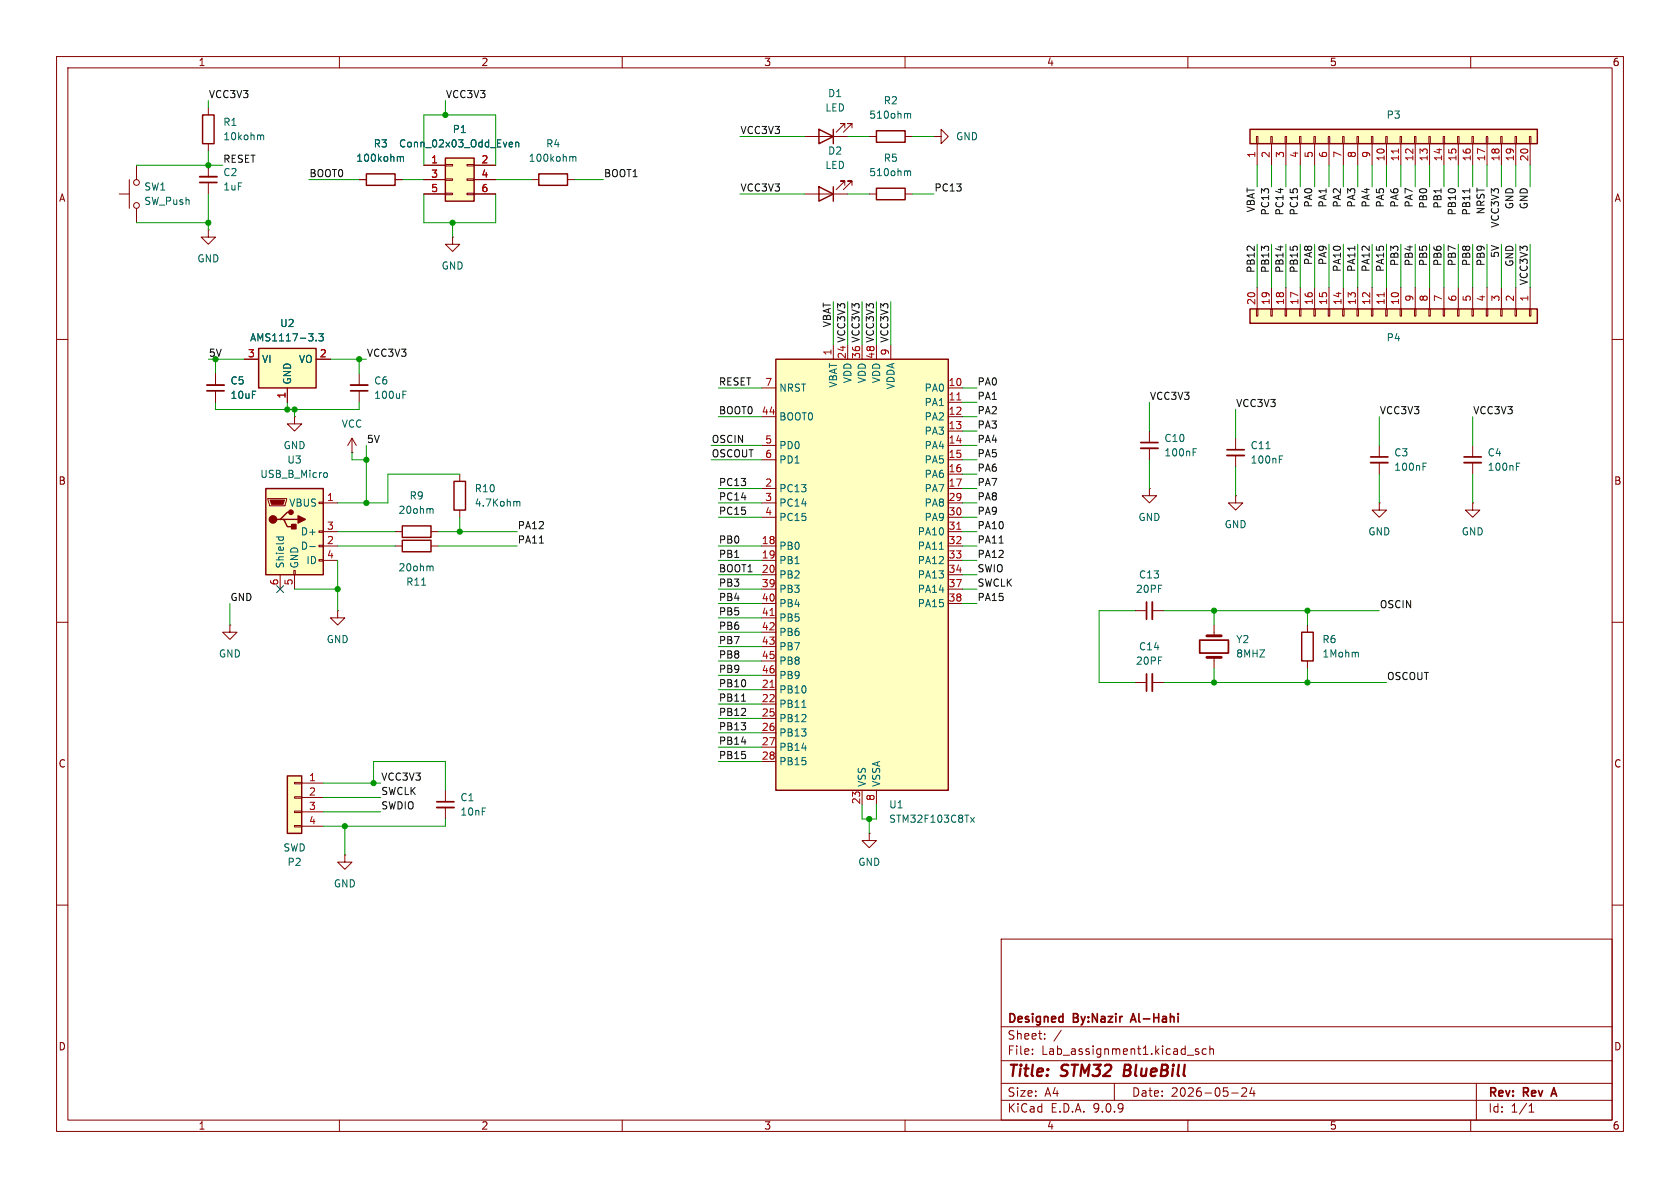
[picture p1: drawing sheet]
<svg xmlns="http://www.w3.org/2000/svg" width="297mm" height="210mm" viewBox="0 0 297 210" stroke-linecap="round" stroke-linejoin="round" font-family="sans-serif">
<g fill="none" stroke="#840000" stroke-width=".18">
<path d="M10 10h277v190h-277zM12 12h273v186h-273zM60 10v2M110 10v2M160 10v2M210 10v2M260 10v2M63.5 31.8h1.3M69.8 31.8h1.3M94 31.8h1.2M100.3 31.8h1.3M142.2 24.1h7.7"/>
<path d="M142.2 34.3h7.7M149.4 22.6v-.8h-.8h.8l-1.6 1.6M149.4 32.8v-.8h-.8h.8l-1.6 1.5M150.6 22.6v-.8h-.7h.7l-1.5 1.6M150.6 32.8v-.8h-.7h.7l-1.5 1.5M153.7 24.1h1.2M160 24.1h1.3M36.8 40.6v1.3h1.3l-1.3 1.3-1.2-1.3h1.2M36.8 40.6h.1M10 60h2M38.1 66v2.1M38.1 69.1v2"/>
<path d="M52.1 73.7v1.2h1.2l-1.2 1.3-1.3-1.3h1.3M52.1 73.7h.1M62.2 77.5l-.7 1.2M62.2 77.5l.8 1.2M62.2 77.5v2.5M285 60h2M62.2 80h.1M69.8 96.5h1.3M69.8 94h1.3M76.2 96.5h1.3M76.2 94h1.3M81.3 83.8v1.3"/>
<path d="M81.3 90.2v1.2M10 110h2M40.6 110.5v1.3h1.3l-1.3 1.2-1.2-1.2h1.2M40.6 110.5h.1M285 110h2M61 151.1v1.3h1.2l-1.2 1.3-1.3-1.3h1.3M61 151.1h.1M153.7 147.3v1.3h1.2l-1.2 1.3-1.3-1.3h1.3M153.7 147.3h.1M10 160h2M177 166h108v32h-108zM285 160h2"/>
<path d="M60 198v2M110 198v2M160 198v2M177 194.5h108M177 191.5h108M177 187.5h108M177 181.5h108M182.5 186.3v.1M182.5 185.5v.1M184.7 183.6v.1M184.7 182.8v.1M187.6 182.1l-1.3 2"/>
<path d="M197 191.5v3M210 198v2M211.9 185.5l-.4-.1-.2 .2 .1 .2 .5 .2v.3h-.6M213.2 185.5l-.4-.1-.3 .3v.4l.2 .2h.5M213.9 185.5l.2-.1 .4 .1v.9M213.9 184.9v1.5M217.7 193.2h1.2M219.5 192.4l.6-.1 .2 .1 .1 .3-.9 1.1h.9M221.3 192.2l-.3 1.1h.9M221.7 192.8v1M260 198v2M261 191.5v6.5"/>
<path d="M270.3 196.6h.9M270.3 195.5l.4-.4v1.5"/>
</g>
<path d="M36.6 69.1h3M200.3 179.2l-.5 1.5M200 180.3h.7M274.3 193.4h.8M274.7 192.3l-.5 1.5" fill="none" stroke="#840000" stroke-width=".3"/>
<path d="M198.9 188.2l-.3 2h.8" fill="none" stroke="#840000" stroke-width=".4"/>
<path d="M64.8 30.7h5v2.1h-5zM95.2 30.7h5.1v2.1h-5.1zM144.8 22.9l2.5 1.2-2.5 1.3zM144.8 33l2.5 1.3-2.5 1.3zM147.3 22.9v2.5M147.3 33v2.6M154.9 23.1h5.1v2h-5.1zM71.1 95.5h5.1v2h-5.1zM71.1 93h5.1v2h-5.1zM80.3 85.1h2v5.1h-2z" fill="none" stroke="#840000" stroke-width=".25"/>
<path d="M70.6 27.7l.2 .2M70.8 27.9v.6M70.8 27.9l.2-.2h.3v.8M101.1 27.7l.2 .2M101.3 27.9l.1-.2h.4v.8M101.3 27.9v.6M160.4 20.2l.2-.1h.3l.1 .8M76.2 89.9l.4 .2v.6M91.4 88.8l.2-.2 .3 .1v.8M74.5 103.4h.8M76.2 100.1l.4 .1v.7" fill="none" stroke="#006464" stroke-width=".18"/>
<path d="M36.6 68.1h3" fill="none" stroke="#840000" stroke-width=".33"/>
<path d="M137.2 63.5h30.4v76.2h-30.4z" fill="#ffffc2"/>
<path d="M137.2 63.5h30.4v76.2h-30.4z" fill="none" stroke="#840000" stroke-width=".25"/>
<g fill="none" stroke="#840000" stroke-width=".18">
<path d="M63.5 66v2.1M63.5 69.1v2M134.6 68.6h2.6M134.6 73.7h2.6M134.6 78.7h2.6M147.3 61v2.5M157.5 61v2.5M167.6 68.6h2.6M167.6 73.7h2.6M167.6 78.7h2.6M167.6 71.1h2.6M167.6 76.2h2.6"/>
<path d="M134.6 81.3h2.6M134.6 86.4h2.6M134.6 88.9h2.6M134.6 91.4h2.6M134.6 96.5h2.6M134.6 99.1h2.6M167.6 81.3h2.6M167.6 86.4h2.6M167.6 88.9h2.6M167.6 91.4h2.6M167.6 96.5h2.6M167.6 99.1h2.6"/>
<path d="M167.6 83.8h2.6M167.6 94h2.6M134.6 101.6h2.6M134.6 104.1h2.6M134.6 106.7h2.6M134.6 109.2h2.6M134.6 111.8h2.6M134.6 114.3h2.6M134.6 116.8h2.6M134.6 119.4h2.6M167.6 101.6h2.6M167.6 104.1h2.6"/>
<path d="M167.6 106.7h2.6M134.6 121.9h2.6M134.6 124.5h2.6M134.6 127h2.6M134.6 129.5h2.6M134.6 132.1h2.6M134.6 134.6h2.6M152.4 139.7v2.5M154.9 139.7v2.5"/>
</g>
<path d="M169.2 70.7h.7M169.2 93.6h.7M136.1 108.8h.8M136.1 121.5h.8" fill="none" stroke="#a90000" stroke-width=".18"/>
<path d="M71.2 69.8h.5M71.2 69.2h.6M166.1 97.1h.7M141.8 125h.7M171.6 144.5l.7 .9M172.3 144.5l-.7 .9" fill="none" stroke="#006464" stroke-width=".18"/>
<path d="M62 69.1h3" fill="none" stroke="#840000" stroke-width=".3"/>
<path d="M62 68.1h3" fill="none" stroke="#840000" stroke-width=".33"/>
<path d="M47 86.4h10.1v15.2h-10.1z" fill="#ffffc2"/>
<path d="M47 86.4h10.1v15.2h-10.1zM49.5 91.8h.7l.6 1.3h1.3M50.2 91.8h2.5M51.4 90.6h-.6l-1.3 1.2h-.6" fill="none" stroke="#840000" stroke-width=".25"/>
<path d="M47.4 88.1h3.3v.3l-.3 1h-2.8zM56.4 88.8h.7v.2h-.7zM56.4 93.9h.7v.2h-.7zM56.4 96.4h.7v.2h-.7zM56.4 98.9h.7v.3h-.7zM57.1 88.9h2.6M57.1 94h2.6M57.1 96.5h2.6M57.1 99.1h2.6M49.5 101.6v2.5M51.9 100.8h.3v.8h-.3zM52.1 101.6v2.5" fill="none" stroke="#840000" stroke-width=".18"/>
<path d="M47.8 88.4h2.5l-.3 .8h-2z" fill="#840000" stroke="#840000" stroke-width=".18"/>
<g fill="#840000" stroke="#840000" stroke-width=".25">
<path d="M51.6 92.7h.7v.8h-.7z"/>
<path d="M52.7 91.2l1.3 .6-1.3 .7z"/>
<circle cx="48.3" cy="91.8" r=".63"/>
<circle cx="51.4" cy="90.6" r=".38"/>
</g>
<path d="M48.8 94.9h1.3M49.3 94.9v.4M50 94.9l.1 .4M54.8 96.6h.9M57.5 83.6h.3l.1 .2-.1 .5-.3 .1" fill="none" stroke="#006464" stroke-width=".18"/>
<path d="M78.7 27.9h5.1v7.7h-5.1z" fill="#ffffc2"/>
<path d="M78.7 27.9h5.1v7.7h-5.1z" fill="none" stroke="#840000" stroke-width=".25"/>
<g fill="none" stroke="#840000" stroke-width=".18">
<path d="M74.9 29.2h3.8M74.9 31.8h3.8M74.9 34.3h3.8M78.7 29.1h1.3v.2h-1.3zM78.7 31.6h1.3v.3h-1.3zM78.7 34.2h1.3v.2h-1.3zM82.5 29.1h1.3v.2h-1.3zM82.5 31.6h1.3v.3h-1.3zM82.5 34.2h1.3v.2h-1.3zM83.8 29.2h3.8M83.8 31.8h3.8M83.8 34.3h3.8"/>
<path d="M165.1 24.1h1.3v-1.2l1.2 1.2-1.2 1.3v-1.3M165.1 24.1h.1M80 41.9v1.3h1.3l-1.3 1.3-1.3-1.3h1.3M80 41.9h.1"/>
</g>
<path d="M90.2 25.1l.4 .1v.2l-.6 .2M90.6 25.9l-.4 .1M91.2 25.3l.1-.2 .4 .1v.8M91.2 25.1v.9" fill="none" stroke="#006464" stroke-width=".18"/>
<path d="M50.8 137.2h2.5v10.1h-2.5z" fill="#ffffc2"/>
<path d="M35.8 20.3h2v5.1h-2zM50.8 137.2h2.5v10.1h-2.5z" fill="none" stroke="#840000" stroke-width=".25"/>
<path d="M36.8 19.1v1.2M36.8 25.4v1.3M36.8 29.2v2M36.8 32.3v2M52.1 138.3h1.2v.3h-1.2zM53.3 138.4h3.8M52.1 140.8h1.2v.3h-1.2zM52.1 143.4h1.2v.2h-1.2zM52.1 145.9h1.2v.3h-1.2zM53.3 141h3.8M53.3 143.5h3.8M53.3 146.1h3.8" fill="none" stroke="#840000" stroke-width=".18"/>
<path d="M35.3 32.3h3.1" fill="none" stroke="#840000" stroke-width=".3"/>
<path d="M35.3 31.2h3.1" fill="none" stroke="#840000" stroke-width=".33"/>
<path d="M46.1 23.9h.5v.8" fill="none" stroke="#006464" stroke-width=".18"/>
<path d="M45.7 61.6h10.2v7h-10.2z" fill="#ffffc2"/>
<path d="M45.7 61.6h10.2v7h-10.2z" fill="none" stroke="#840000" stroke-width=".25"/>
<g fill="none" stroke="#840000" stroke-width=".18">
<path d="M21.1 34.3h1.8M22.9 31.8v5M24.1 29.2v2.6M24.1 36.8v2.6M43.2 63.5h2.5M50.8 68.6v2.5M55.9 63.5h2.5M260.3 78.7v2.1M203.2 86.4v1.2h1.3l-1.3 1.3-1.3-1.3h1.3M203.2 86.4h.1M260.3 88.9v1.3h1.3l-1.3 1.2-1.2-1.2h1.2M260.3 88.9h.1"/>
<path d="M260.3 81.8v2M59.7 108v1.2h1.3l-1.3 1.3-1.3-1.3h1.3M59.7 108h.1M200.7 108h2M203.7 108h2M78.7 139.7v2M200.7 120.7h2M203.7 120.7h2M78.7 142.7v2.1"/>
<circle cx="24.1" cy="36.3" r=".51"/>
<circle cx="24.1" cy="32.3" r=".51"/>
</g>
<path d="M56.4 59h.7l-.4 .5 .4 .1v.5l-.2 .2-.5-.2M55.9 60.1v.2M268.1 82.5h.4M268.1 81.9h.6" fill="none" stroke="#006464" stroke-width=".18"/>
<path d="M258.8 80.8h3.1M202.7 106.4v3.1M202.7 119.1v3.1M77.2 141.7h3.1" fill="none" stroke="#840000" stroke-width=".3"/>
<path d="M258.8 81.8h3.1M203.7 106.4v3.1M203.7 119.1v3.1M77.2 142.7h3.1" fill="none" stroke="#840000" stroke-width=".33"/>
<path d="M221 54.6h50.8v2.6h-50.8z" fill="#ffffc2"/>
<path d="M221 54.6h50.8v2.6h-50.8zM230.1 111.8h2.1v5h-2.1z" fill="none" stroke="#840000" stroke-width=".25"/>
<g fill="none" stroke="#840000" stroke-width=".18">
<path d="M222.1 54.6h.3v1.3h-.3zM222.2 50.8v3.8M224.7 54.6h.2v1.3h-.2zM224.8 50.8v3.8M227.2 54.6h.3v1.3h-.3zM227.3 50.8v3.8M229.7 54.6h.3v1.3h-.3zM229.9 50.8v3.8M232.3 54.6h.2v1.3h-.2zM232.4 50.8v3.8M234.8 54.6h.3v1.3h-.3zM234.9 50.8v3.8"/>
<path d="M237.4 54.6h.2v1.3h-.2zM237.5 50.8v3.8M239.9 54.6h.3v1.3h-.3zM240 50.8v3.8M242.4 54.6h.3v1.3h-.3zM242.6 50.8v3.8M245 54.6h.2v1.3h-.2zM245.1 50.8v3.8M247.5 54.6h.3v1.3h-.3zM247.6 50.8v3.8M250.1 54.6h.2v1.3h-.2zM250.2 50.8v3.8"/>
<path d="M252.6 54.6h.3v1.3h-.3zM252.7 50.8v3.8M255.1 54.6h.3v1.3h-.3zM255.3 50.8v3.8M257.7 54.6h.2v1.3h-.2zM257.8 50.8v3.8M260.2 54.6h.3v1.3h-.3zM260.3 50.8v3.8M262.8 54.6h.2v1.3h-.2zM262.9 50.8v3.8M265.3 54.6h.3v1.3h-.3zM265.4 50.8v3.8"/>
<path d="M267.8 54.6h.3v1.3h-.3zM268 50.8v3.8M270.4 54.6h.2v1.3h-.2zM270.5 50.8v3.8M218.4 77.5v2M243.8 78.7v2.1M218.4 87.6v1.3h1.3l-1.3 1.3-1.2-1.3h1.2M218.4 87.6h.1M218.4 80.5v2.1M243.8 88.9v1.3h1.3l-1.3 1.2-1.2-1.2h1.2M243.8 88.9h.1M243.8 81.8v2"/>
<path d="M214.6 110.5v1.9M214.6 116.2v1.9M231.1 110.5v1.3M231.1 116.8v1.3"/>
</g>
<path d="M244.7 51.7v.8" fill="none" stroke="#a90000" stroke-width=".18"/>
<path d="M213.4 116.2h2.5M213.4 112.4h2.5" fill="none" stroke="#840000" stroke-width=".51"/>
<path d="M216.9 79.5h3.1M242.3 80.8h3.1M212.1 113.2h5.1v2.2h-5.1z" fill="none" stroke="#840000" stroke-width=".3"/>
<path d="M223.8 79.3h.7M226.2 81.2h.4M226.2 80.6h.6M251.6 82.5h.4M251.6 81.9h.6M240.1 115.4v.7" fill="none" stroke="#006464" stroke-width=".18"/>
<path d="M216.9 80.5h3.1M242.3 81.8h3.1" fill="none" stroke="#840000" stroke-width=".33"/>
<path d="M221 22.9h50.8v2.5h-50.8z" fill="#ffffc2"/>
<path d="M154.9 33.3h5.1v2h-5.1zM221 22.9h50.8v2.5h-50.8z" fill="none" stroke="#840000" stroke-width=".25"/>
<g fill="none" stroke="#840000" stroke-width=".18">
<path d="M63.5 31.8h1.3M69.8 31.8h1.3M74.9 34.3h3.8M74.9 29.2h3.8M74.9 31.8h3.8M83.8 34.3h3.8M83.8 29.2h3.8M83.8 31.8h3.8M153.7 34.3h1.2M160 34.3h1.3M222.1 24.1h.3v1.3h-.3zM222.2 25.4v3.8"/>
<path d="M224.7 24.1h.2v1.3h-.2zM224.8 25.4v3.8M227.2 24.1h.3v1.3h-.3zM227.3 25.4v3.8M229.7 24.1h.3v1.3h-.3zM229.9 25.4v3.8M232.3 24.1h.2v1.3h-.2zM232.4 25.4v3.8M234.8 24.1h.3v1.3h-.3zM234.9 25.4v3.8M237.4 24.1h.2v1.3h-.2zM237.5 25.4v3.8"/>
<path d="M239.9 24.1h.3v1.3h-.3zM240 25.4v3.8M242.4 24.1h.3v1.3h-.3zM242.6 25.4v3.8M245 24.1h.2v1.3h-.2zM245.1 25.4v3.8M247.5 24.1h.3v1.3h-.3zM247.6 25.4v3.8M250.1 24.1h.2v1.3h-.2zM250.2 25.4v3.8M252.6 24.1h.3v1.3h-.3zM252.7 25.4v3.8"/>
<path d="M255.1 24.1h.3v1.3h-.3zM255.3 25.4v3.8M257.7 24.1h.2v1.3h-.2zM257.8 25.4v3.8M260.2 24.1h.3v1.3h-.3zM260.3 25.4v3.8M262.8 24.1h.2v1.3h-.2zM262.9 25.4v3.8M265.3 24.1h.3v1.3h-.3zM265.4 25.4v3.8M267.8 24.1h.3v1.3h-.3zM268 25.4v3.8"/>
<path d="M270.4 24.1h.2v1.3h-.2zM270.5 25.4v3.8M38.1 66v2.1M38.1 69.1v2M43.2 63.5h2.5M50.8 68.6v2.5M55.9 63.5h2.5M203.2 76.2v2M203.2 79.2v2.1"/>
</g>
<path d="M247.2 26.3v.8" fill="none" stroke="#a90000" stroke-width=".18"/>
<path d="M201.7 78.2h3" fill="none" stroke="#840000" stroke-width=".3"/>
<path d="M201.7 79.2h3" fill="none" stroke="#840000" stroke-width=".33"/>
<path d="M70.6 27.7l.2 .2M70.8 27.9v.6M70.8 27.9l.2-.2h.3v.8M90.2 25.1l.4 .1v.2l-.6 .2M90.6 25.9l-.4 .1M91.2 25.3l.1-.2 .4 .1v.8M91.2 25.1v.9M160.4 30.4l.2-.2 .3 .1 .1 .8M56.4 59h.7l-.4 .5 .4 .1v.5l-.2 .2-.5-.2M55.9 60.1v.2M210.9 79.9h.5M210.9 79.3h.6" fill="none" stroke="#006464" stroke-width=".18"/>
<path d="M259.8 33.4v.7M239.5 43.5v.7M95.4 96h.7M176.6 96h.8M131.1 123.9h.7" fill="none" stroke="#0f0f0f" stroke-width=".18"/>
<g fill="none" stroke="#009600" stroke-width=".18">
<path d="M36.8 17.8v1.3M78.7 17.8v2.5M24.1 39.4h12.7M24.1 29.2h15.3M36.8 26.7v2.5M36.8 34.3v6.3M54.6 31.8h8.9M71.1 31.8h3.8M74.9 29.2v-8.9h12.7v8.9M74.9 34.3v5.1h12.7v-5.1M80 39.4v2.5M87.6 31.8h6.4"/>
<path d="M101.6 31.8h5.1M130.8 34.3h11.4M130.8 24.1h11.4M149.9 34.3h3.8M149.9 24.1h3.8M161.3 34.3h3.8M161.3 24.1h3.8M222.2 29.2v3.8M224.8 29.2v3.8M227.3 29.2v3.8M229.9 29.2v3.8M232.4 29.2v3.8"/>
<path d="M234.9 29.2v3.8M237.5 29.2v3.8M240 29.2v3.8M242.6 29.2v3.8M245.1 29.2v3.8M247.6 29.2v3.8M250.2 29.2v3.8M252.7 29.2v3.8M255.3 29.2v3.8M257.8 29.2v3.8M260.3 29.2v3.8M262.9 29.2v3.8"/>
<path d="M265.4 29.2v3.8M268 29.2v3.8M270.5 29.2v3.8M147.3 53.3v7.7M149.9 53.3v7.7M152.4 53.3v7.7M154.9 53.3v7.7M157.5 53.3v7.7M222.2 43.2v7.6M224.8 43.2v7.6M227.3 43.2v7.6M229.9 43.2v7.6"/>
<path d="M232.4 43.2v7.6M234.9 43.2v7.6M237.5 43.2v7.6M240 43.2v7.6M242.6 43.2v7.6M245.1 43.2v7.6M247.6 43.2v7.6M250.2 43.2v7.6M252.7 43.2v7.6M255.3 43.2v7.6M257.8 43.2v7.6M260.3 43.2v7.6"/>
<path d="M262.9 43.2v7.6M265.4 43.2v7.6M268 43.2v7.6M270.5 43.2v7.6M38.1 71.1v1.3h25.4v-1.3M43.2 63.5h-5.1v2.5M50.8 71.1v1.3M52.1 72.4v1.3M58.4 63.5h6.4M63.5 63.5v2.5M64.8 78.7v10.2M125.7 78.7h8.9"/>
<path d="M127 73.7h7.6M127 68.6h7.6M170.2 73.7h2.5M170.2 78.7h2.5M170.2 68.6h2.5M170.2 71.1h2.5M170.2 76.2h2.5M203.2 71.1v5.1M218.4 72.4v5.1M243.8 73.7v5M260.3 73.7v5M59.7 96.5h10.1"/>
<path d="M59.7 99.1v8.9M59.7 94h10.1M62.2 80v1.3h2.6M77.5 96.5h13.9M77.5 94h13.9M81.3 83.8h-12.7v5.1h-8.9M81.3 91.4v2.6M125.7 81.3h8.9M127 91.4h7.6M127 86.4h7.6M127 88.9h7.6M127 96.5h7.6"/>
<path d="M127 99.1h7.6M170.2 91.4h2.5M170.2 86.4h2.5M170.2 88.9h2.5M170.2 96.5h2.5M170.2 81.3h2.5M170.2 83.8h2.5M170.2 99.1h2.5M170.2 94h2.5M203.2 81.3v5.1M218.4 82.6v5M243.8 83.8v5.1"/>
<path d="M260.3 83.8v5.1M40.6 106.7v3.8M52.1 104.1h7.6M127 106.7h7.6M127 119.4h7.6M127 116.8h7.6M127 104.1h7.6M127 101.6h7.6M127 109.2h7.6M127 111.8h7.6M127 114.3h7.6M170.2 106.7h2.5"/>
<path d="M170.2 104.1h2.5M170.2 101.6h2.5M200.7 108h-6.4v12.7h6.4M205.7 108h38.1M214.6 108v2.5M214.6 118.1v2.6M231.1 108v2.5M231.1 118.1v2.6M57.1 138.4h10.2M66 138.4v-3.8h12.7v5.1M127 121.9h7.6M127 124.5h7.6"/>
<path d="M127 134.6h7.6M127 127h7.6M127 129.5h7.6M127 132.1h7.6M205.7 120.7h39.4M57.1 143.5h10.2M57.1 141h10.2M61 146.1v5M78.7 144.8v1.3h-21.6M152.4 142.2v2.6h2.5v-2.6M153.7 144.8v2.5"/>
</g>
<path d="M48.9 103.5l1.2 1.2M50.1 103.5l-1.2 1.2" fill="none" stroke="#000084" stroke-width=".18"/>
<g fill="#009600" stroke="#009600" stroke-width=".18">
<circle cx="81.3" cy="94" r=".46"/>
<circle cx="64.8" cy="88.9" r=".46"/>
<circle cx="78.7" cy="20.3" r=".46"/>
<circle cx="52.1" cy="72.4" r=".46"/>
<circle cx="50.8" cy="72.4" r=".46"/>
<circle cx="61" cy="146.1" r=".46"/>
<circle cx="59.7" cy="104.1" r=".46"/>
<circle cx="64.8" cy="81.3" r=".46"/>
<circle cx="63.5" cy="63.5" r=".46"/>
<circle cx="38.1" cy="63.5" r=".46"/>
<circle cx="80" cy="39.4" r=".46"/>
<circle cx="36.8" cy="29.2" r=".46"/>
<circle cx="36.8" cy="39.4" r=".46"/>
<circle cx="66" cy="138.4" r=".46"/>
<circle cx="153.7" cy="144.8" r=".46"/>
<circle cx="214.6" cy="108" r=".46"/>
<circle cx="214.6" cy="120.7" r=".46"/>
<circle cx="231.1" cy="108" r=".46"/>
<circle cx="231.1" cy="120.7" r=".46"/>
</g>
<g font-size="2.8" fill="#840000">
<text x="178" y="190.9">Title:</text>
<text x="187.7" y="190.9">STM32</text>
<text x="199.5" y="190.9">BlueBill</text>
</g>
<g font-size="2.1" fill="#840000">
<text x="178" y="184">Sheet:</text>
<text x="178" y="181.2">Designed</text>
<text x="189.8" y="181.2">By:Nazir</text>
<text x="200.7" y="181.2">Al-Hahi</text>
<text x="178" y="186.7">File:</text>
<text x="184.1" y="186.7">Lab_assignment1.kicad_sch</text>
<text x="178" y="196.9">KiCad</text>
<text x="178" y="194.1">Size:</text>
<text x="184.7" y="194.1">A4</text>
<text x="185.7" y="196.9">E.D.A.</text>
<text x="193.3" y="196.9">9.0.9</text>
<text x="200" y="194.1">Date:</text>
<text x="207" y="194.1">2026-05-24</text>
<text x="263" y="194.3">Rev:</text>
<text x="263" y="196.9">Id:</text>
<text x="267.1" y="196.9">1/1</text>
<text x="269.4" y="194.3">Rev</text>
<text x="275.1" y="194.3">A</text>
</g>
<g font-size="1.8" fill="#840000">
<text x="35" y="11.9">1</text>
<text x="85" y="11.9">2</text>
<text x="135" y="11.9">3</text>
<text x="185" y="11.9">4</text>
<text x="235" y="11.9">5</text>
<text x="285" y="11.9">6</text>
<text x="10.3" y="35.9">A</text>
<text x="285.3" y="35.9">A</text>
<text x="10.3" y="85.9">B</text>
<text x="285.3" y="85.9">B</text>
<text x="10.3" y="135.9">C</text>
<text x="285.3" y="135.9">C</text>
<text x="10.3" y="185.9">D</text>
<text x="285.3" y="185.9">D</text>
<text x="35" y="199.9">1</text>
<text x="85" y="199.9">2</text>
<text x="135" y="199.9">3</text>
<text x="185" y="199.9">4</text>
<text x="235" y="199.9">5</text>
<text x="285" y="199.9">6</text>
</g>
<g font-size="1.8" fill="#0f0f0f">
<text x="36.8" y="17.4">VCC3V3</text>
<text x="78.7" y="17.4">VCC3V3</text>
<text x="130.8" y="23.8">VCC3V3</text>
<text x="39.4" y="28.9">RESET</text>
<text x="54.6" y="31.4">BOOT0</text>
<text x="106.7" y="31.4">BOOT1</text>
<text x="130.8" y="33.9">VCC3V3</text>
<text x="165.1" y="33.9">PC13</text>
<text x="221.9" y="37.6" transform="rotate(-90 221.9 37.6)">VBAT</text>
<text x="224.4" y="38.2" transform="rotate(-90 224.4 38.2)">PC13</text>
<text x="227" y="38.2" transform="rotate(-90 227 38.2)">PC14</text>
<text x="229.5" y="38.2" transform="rotate(-90 229.5 38.2)">PC15</text>
<text x="232.1" y="36.8" transform="rotate(-90 232.1 36.8)">PA0</text>
<text x="234.6" y="36.8" transform="rotate(-90 234.6 36.8)">PA1</text>
<text x="237.1" y="36.8" transform="rotate(-90 237.1 36.8)">PA2</text>
<text x="239.7" y="36.8" transform="rotate(-90 239.7 36.8)">PA3</text>
<text x="242.2" y="36.8" transform="rotate(-90 242.2 36.8)">PA4</text>
<text x="244.8" y="36.8" transform="rotate(-90 244.8 36.8)">PA5</text>
<text x="247.3" y="36.8" transform="rotate(-90 247.3 36.8)">PA6</text>
<text x="249.8" y="36.8" transform="rotate(-90 249.8 36.8)">PA7</text>
<text x="252.4" y="37" transform="rotate(-90 252.4 37)">PB0</text>
<text x="254.9" y="37" transform="rotate(-90 254.9 37)">PB1</text>
<text x="257.5" y="38.2" transform="rotate(-90 257.5 38.2)">PB10</text>
<text x="260" y="38.2" transform="rotate(-90 260 38.2)">PB11</text>
<text x="262.5" y="38" transform="rotate(-90 262.5 38)">NRST</text>
<text x="265.1" y="40.4" transform="rotate(-90 265.1 40.4)">VCC3V3</text>
<text x="267.6" y="37.1" transform="rotate(-90 267.6 37.1)">GND</text>
<text x="270.2" y="37.1" transform="rotate(-90 270.2 37.1)">GND</text>
<text x="232.1" y="47" transform="rotate(-90 232.1 47)">PA8</text>
<text x="234.6" y="47" transform="rotate(-90 234.6 47)">PA9</text>
<text x="247.3" y="47.1" transform="rotate(-90 247.3 47.1)">PB3</text>
<text x="249.8" y="47.1" transform="rotate(-90 249.8 47.1)">PB4</text>
<text x="252.4" y="47.1" transform="rotate(-90 252.4 47.1)">PB5</text>
<text x="254.9" y="47.1" transform="rotate(-90 254.9 47.1)">PB6</text>
<text x="257.5" y="47.1" transform="rotate(-90 257.5 47.1)">PB7</text>
<text x="260" y="47.1" transform="rotate(-90 260 47.1)">PB8</text>
<text x="262.5" y="47.1" transform="rotate(-90 262.5 47.1)">PB9</text>
<text x="265.1" y="45.7" transform="rotate(-90 265.1 45.7)">5V</text>
<text x="267.6" y="47.3" transform="rotate(-90 267.6 47.3)">GND</text>
<text x="221.9" y="48.3" transform="rotate(-90 221.9 48.3)">PB12</text>
<text x="224.4" y="48.3" transform="rotate(-90 224.4 48.3)">PB13</text>
<text x="227" y="48.3" transform="rotate(-90 227 48.3)">PB14</text>
<text x="229.5" y="48.3" transform="rotate(-90 229.5 48.3)">PB15</text>
<text x="237.1" y="48.2" transform="rotate(-90 237.1 48.2)">PA10</text>
<text x="239.7" y="48.2" transform="rotate(-90 239.7 48.2)">PA11</text>
<text x="242.2" y="48.2" transform="rotate(-90 242.2 48.2)">PA12</text>
<text x="244.8" y="48.2" transform="rotate(-90 244.8 48.2)">PA15</text>
<text x="270.2" y="50.5" transform="rotate(-90 270.2 50.5)">VCC3V3</text>
<text x="147" y="58" transform="rotate(-90 147 58)">VBAT</text>
<text x="64.8" y="63.2">VCC3V3</text>
<text x="149.6" y="63.5" transform="rotate(-90 149.6 63.5)">24 VCC3V3</text>
<text x="152.1" y="63.5" transform="rotate(-90 152.1 63.5)">36 VCC3V3</text>
<text x="154.7" y="63.5" transform="rotate(-90 154.7 63.5)">48 VCC3V3</text>
<text x="157.1" y="60.7" transform="rotate(-90 157.1 60.7)">VCC3V3</text>
<text x="127" y="68.2">RESET</text>
<text x="172.7" y="70.8">PA1</text>
<text x="172.7" y="68.2">PA0</text>
<text x="203.2" y="70.8">VCC3V3</text>
<text x="127" y="73.3">BOOT0</text>
<text x="172.7" y="73.3">PA2</text>
<text x="172.7" y="75.9">PA3</text>
<text x="218.4" y="72">VCC3V3</text>
<text x="243.8" y="73.3">VCC3V3</text>
<text x="260.3" y="73.3">VCC3V3</text>
<text x="64.8" y="78.4">5V</text>
<text x="125.7" y="78.4">OSCIN</text>
<text x="125.7" y="80.9">OSCOUT</text>
<text x="172.7" y="83.5">PA6</text>
<text x="172.7" y="80.9">PA5</text>
<text x="172.7" y="78.4">PA4</text>
<text x="127" y="86">PC13</text>
<text x="127" y="88.6">PC14</text>
<text x="172.7" y="88.6">PA8</text>
<text x="172.7" y="86">PA7</text>
<text x="91.4" y="93.6">PA12</text>
<text x="127" y="91.1">PC15</text>
<text x="172.7" y="91.1">PA9</text>
<text x="172.7" y="93.6">PA10</text>
<text x="91.4" y="96.2">PA11</text>
<text x="127" y="98.7">PB1</text>
<text x="127" y="101.3">BOOT1</text>
<text x="127" y="96.2">PB0</text>
<text x="172.7" y="101.3">SWIO</text>
<text x="172.7" y="98.7">PA12</text>
<text x="172.7" y="96.2">PA11</text>
<text x="40.6" y="106.3">GND</text>
<text x="127" y="106.3">PB4</text>
<text x="127" y="103.8">PB3</text>
<text x="172.7" y="106.3">PA15</text>
<text x="172.7" y="103.8">SWCLK</text>
<text x="243.8" y="107.6">OSCIN</text>
<text x="127" y="108.9">PB5</text>
<text x="127" y="114">PB7</text>
<text x="127" y="111.4">PB6</text>
<text x="127" y="116.5">PB8</text>
<text x="127" y="119">PB9</text>
<text x="127" y="124.1">PB11</text>
<text x="127" y="121.6">PB10</text>
<text x="245.1" y="120.3">OSCOUT</text>
<text x="127" y="126.7">PB12</text>
<text x="127" y="131.7">PB14</text>
<text x="127" y="129.2">PB13</text>
<text x="127" y="134.3">PB15</text>
<text x="67.3" y="143.2">SWDIO</text>
<text x="67.3" y="140.6">SWCLK</text>
<text x="67.3" y="138.1">VCC3V3</text>
</g>
<g font-size="1.8" fill="#006464">
<text x="146.3" y="17.4">D1</text>
<text x="39.4" y="22.5">R1</text>
<text x="79.9" y="23.7">P1</text>
<text x="145.8" y="19.9">LED</text>
<text x="153.6" y="21.2">510ohm</text>
<text x="156.1" y="18.6">R2</text>
<text x="245" y="21.2">P3</text>
<text x="39.4" y="25">10kohm</text>
<text x="62.9" y="28.8">100kohm</text>
<text x="66" y="26.3">R3</text>
<text x="70.4" y="26.3">Conn_02x03_Odd_Even</text>
<text x="93.4" y="28.8">100kohm</text>
<text x="96.4" y="26.3">R4</text>
<text x="146.3" y="27.5">D2</text>
<text x="156.1" y="28.8">R5</text>
<text x="168.9" y="25">GND</text>
<text x="25.4" y="33.9">SW1</text>
<text x="39.4" y="31.3">C2</text>
<text x="39.4" y="33.9">1uF</text>
<text x="145.8" y="30.1">LED</text>
<text x="153.6" y="31.3">510ohm</text>
<text x="25.4" y="36.4">SW_Push</text>
<text x="34.8" y="46.6">GND</text>
<text x="78" y="47.9">GND</text>
<text x="49.4" y="58">U2</text>
<text x="44.1" y="60.6">AMS1117-3.3</text>
<text x="46.2" y="64.4">VI</text>
<text x="52.7" y="64.4">VO</text>
<text x="245" y="60.6">P4</text>
<text x="40.6" y="68.2">C5</text>
<text x="40.6" y="70.7">10uF</text>
<text x="51.7" y="68.1" transform="rotate(-90 51.7 68.1)">GND</text>
<text x="66" y="68.2">C6</text>
<text x="66" y="70.7">100uF</text>
<text x="137.7" y="69.4">NRST</text>
<text x="148.2" y="68.6" transform="rotate(-90 148.2 68.6)">VBAT</text>
<text x="150.7" y="67.8" transform="rotate(-90 150.7 67.8)">VDD</text>
<text x="153.3" y="67.8" transform="rotate(-90 153.3 67.8)">VDD</text>
<text x="155.8" y="67.8" transform="rotate(-90 155.8 67.8)">VDD</text>
<text x="158.3" y="68.9" transform="rotate(-90 158.3 68.9)">VDDA</text>
<text x="163.4" y="69.4">PA0</text>
<text x="163.4" y="72">PA1</text>
<text x="60.3" y="75.8">VCC</text>
<text x="137.7" y="74.5">BOOT0</text>
<text x="163.4" y="74.5">PA2</text>
<text x="163.4" y="77.1">PA3</text>
<text x="50" y="79.6">GND</text>
<text x="50.7" y="82.1">U3</text>
<text x="137.7" y="79.6">PD0</text>
<text x="137.7" y="82.1">PD1</text>
<text x="163.4" y="79.6">PA4</text>
<text x="163.4" y="82.1">PA5</text>
<text x="205.7" y="80.9">100nF</text>
<text x="205.7" y="78.3">C10</text>
<text x="221" y="82.1">100nF</text>
<text x="221" y="79.6">C11</text>
<text x="246.4" y="80.9">C3</text>
<text x="246.4" y="83.4">100nF</text>
<text x="262.9" y="80.9">C4</text>
<text x="262.9" y="83.4">100nF</text>
<text x="45.9" y="84.7">USB_B_Micro</text>
<text x="51" y="89.8">VBUS</text>
<text x="72.3" y="88.5">R9</text>
<text x="83.8" y="89.8">4.7Kohm</text>
<text x="83.8" y="87.2">R10</text>
<text x="137.7" y="87.2">PC13</text>
<text x="137.7" y="89.8">PC14</text>
<text x="163.4" y="84.7">PA6</text>
<text x="163.4" y="87.2">PA7</text>
<text x="163.4" y="89.8">PA8</text>
<text x="53.1" y="94.8">D+</text>
<text x="70.4" y="91">20ohm</text>
<text x="137.7" y="92.3">PC15</text>
<text x="162.2" y="94.8">PA10</text>
<text x="163.4" y="92.3">PA9</text>
<text x="201.2" y="92.3">GND</text>
<text x="216.4" y="93.6">GND</text>
<text x="241.8" y="94.8">GND</text>
<text x="258.3" y="94.8">GND</text>
<text x="50.4" y="100.6" transform="rotate(-90 50.4 100.6)">Shield</text>
<text x="52.9" y="100.6" transform="rotate(-90 52.9 100.6)">GND</text>
<text x="53.1" y="97.4">D-</text>
<text x="54.1" y="99.9">ID</text>
<text x="70.4" y="101.2">20ohm</text>
<text x="137.7" y="97.4">PB0</text>
<text x="137.7" y="99.9">PB1</text>
<text x="162.2" y="97.4">PA11</text>
<text x="162.2" y="99.9">PA12</text>
<text x="71.7" y="103.7">R11</text>
<text x="137.7" y="102.5">PB2</text>
<text x="137.7" y="105">PB3</text>
<text x="137.7" y="107.5">PB4</text>
<text x="162.2" y="102.5">PA13</text>
<text x="162.2" y="105">PA14</text>
<text x="162.2" y="107.5">PA15</text>
<text x="200.7" y="105">20PF</text>
<text x="201.3" y="102.5">C13</text>
<text x="57.7" y="113.9">GND</text>
<text x="137.7" y="110.1">PB5</text>
<text x="137.7" y="112.6">PB6</text>
<text x="218.4" y="113.9">Y2</text>
<text x="233.7" y="113.9">R6</text>
<text x="38.6" y="116.4">GND</text>
<text x="137.7" y="115.2">PB7</text>
<text x="137.7" y="117.7">PB8</text>
<text x="200.7" y="117.7">20PF</text>
<text x="201.3" y="115.2">C14</text>
<text x="218.4" y="116.4">8MHZ</text>
<text x="233.7" y="116.4">1Mohm</text>
<text x="137.7" y="120.2">PB9</text>
<text x="137.7" y="122.8">PB10</text>
<text x="137.7" y="125.3">PB11</text>
<text x="137.7" y="127.9">PB12</text>
<text x="137.7" y="130.4">PB13</text>
<text x="137.7" y="132.9">PB14</text>
<text x="137.7" y="135.5">PB15</text>
<text x="81.3" y="141.8">C1</text>
<text x="153.3" y="139.2" transform="rotate(-90 153.3 139.2)">VSS</text>
<text x="155.8" y="139.2" transform="rotate(-90 155.8 139.2)">VSSA</text>
<text x="157.1" y="143.1">U1</text>
<text x="81.3" y="144.4">10nF</text>
<text x="157.1" y="145.6">STM32F103C8Tx</text>
<text x="50" y="150.7">SWD</text>
<text x="50.7" y="153.3">P2</text>
<text x="151.6" y="153.3">GND</text>
<text x="58.9" y="157.1">GND</text>
</g>
<g font-size="1.8" fill="#a90000">
<text x="76.1" y="29">1</text>
<text x="85" y="29">2</text>
<text x="222" y="28" transform="rotate(-90 222 28)">1</text>
<text x="224.5" y="28" transform="rotate(-90 224.5 28)">2</text>
<text x="227.1" y="28" transform="rotate(-90 227.1 28)">3</text>
<text x="229.6" y="28" transform="rotate(-90 229.6 28)">4</text>
<text x="232.2" y="28" transform="rotate(-90 232.2 28)">5</text>
<text x="234.7" y="28" transform="rotate(-90 234.7 28)">6</text>
<text x="237.2" y="28" transform="rotate(-90 237.2 28)">7</text>
<text x="239.8" y="28" transform="rotate(-90 239.8 28)">8</text>
<text x="242.3" y="28" transform="rotate(-90 242.3 28)">9</text>
<text x="244.9" y="28.6" transform="rotate(-90 244.9 28.6)">10</text>
<text x="247.4" y="28.6" transform="rotate(-90 247.4 28.6)">11</text>
<text x="249.9" y="28.6" transform="rotate(-90 249.9 28.6)">12</text>
<text x="252.5" y="28.6" transform="rotate(-90 252.5 28.6)">13</text>
<text x="255" y="28.6" transform="rotate(-90 255 28.6)">14</text>
<text x="257.6" y="28.6" transform="rotate(-90 257.6 28.6)">15</text>
<text x="260.1" y="28.6" transform="rotate(-90 260.1 28.6)">16</text>
<text x="262.6" y="28.6" transform="rotate(-90 262.6 28.6)">17</text>
<text x="265.2" y="28.6" transform="rotate(-90 265.2 28.6)">18</text>
<text x="267.7" y="28.6" transform="rotate(-90 267.7 28.6)">19</text>
<text x="270.3" y="28.6" transform="rotate(-90 270.3 28.6)">20</text>
<text x="76.1" y="31.5">3</text>
<text x="76.1" y="34">5</text>
<text x="85" y="31.5">4</text>
<text x="85" y="34">6</text>
<text x="249.9" y="53.4" transform="rotate(-90 249.9 53.4)">9</text>
<text x="252.5" y="53.4" transform="rotate(-90 252.5 53.4)">8</text>
<text x="255" y="53.4" transform="rotate(-90 255 53.4)">7</text>
<text x="257.6" y="53.4" transform="rotate(-90 257.6 53.4)">6</text>
<text x="260.1" y="53.4" transform="rotate(-90 260.1 53.4)">5</text>
<text x="262.6" y="53.4" transform="rotate(-90 262.6 53.4)">4</text>
<text x="265.2" y="53.4" transform="rotate(-90 265.2 53.4)">3</text>
<text x="267.7" y="53.4" transform="rotate(-90 267.7 53.4)">2</text>
<text x="270.3" y="53.4" transform="rotate(-90 270.3 53.4)">1</text>
<text x="222" y="54" transform="rotate(-90 222 54)">20</text>
<text x="224.5" y="54" transform="rotate(-90 224.5 54)">19</text>
<text x="227.1" y="54" transform="rotate(-90 227.1 54)">18</text>
<text x="229.6" y="54" transform="rotate(-90 229.6 54)">17</text>
<text x="232.2" y="54" transform="rotate(-90 232.2 54)">16</text>
<text x="234.7" y="54" transform="rotate(-90 234.7 54)">15</text>
<text x="237.2" y="54" transform="rotate(-90 237.2 54)">14</text>
<text x="239.8" y="54" transform="rotate(-90 239.8 54)">13</text>
<text x="242.3" y="54" transform="rotate(-90 242.3 54)">12</text>
<text x="244.9" y="54" transform="rotate(-90 244.9 54)">11</text>
<text x="247.4" y="54" transform="rotate(-90 247.4 54)">10</text>
<text x="43.7" y="63.2">3</text>
<text x="56.4" y="63.2">2</text>
<text x="147.1" y="62.9" transform="rotate(-90 147.1 62.9)">1</text>
<text x="157.2" y="62.9" transform="rotate(-90 157.2 62.9)">9</text>
<text x="50.5" y="70.6" transform="rotate(-90 50.5 70.6)">1</text>
<text x="135.2" y="68.3">7</text>
<text x="167.6" y="68.3">10</text>
<text x="167.6" y="70.9">11</text>
<text x="134.6" y="73.4">44</text>
<text x="167.6" y="73.4">12</text>
<text x="167.6" y="75.9">13</text>
<text x="135.2" y="78.5">5</text>
<text x="135.2" y="81">6</text>
<text x="167.6" y="78.5">14</text>
<text x="167.6" y="81">15</text>
<text x="167.6" y="83.6">16</text>
<text x="57.7" y="88.6">1</text>
<text x="135.2" y="86.1">2</text>
<text x="135.2" y="88.6">3</text>
<text x="167.6" y="86.1">17</text>
<text x="167.6" y="88.6">29</text>
<text x="57.7" y="93.7">3</text>
<text x="135.2" y="91.2">4</text>
<text x="167.6" y="91.2">30</text>
<text x="167.6" y="93.7">31</text>
<text x="57.7" y="96.3">2</text>
<text x="57.7" y="98.8">4</text>
<text x="134.6" y="96.3">18</text>
<text x="134.6" y="98.8">19</text>
<text x="134.6" y="101.3">20</text>
<text x="167.6" y="96.3">32</text>
<text x="167.6" y="98.8">33</text>
<text x="167.6" y="101.3">34</text>
<text x="49.3" y="103.6" transform="rotate(-90 49.3 103.6)">6</text>
<text x="51.8" y="103.6" transform="rotate(-90 51.8 103.6)">5</text>
<text x="134.6" y="103.9">39</text>
<text x="134.6" y="106.4">40</text>
<text x="167.6" y="103.9">37</text>
<text x="167.6" y="106.4">38</text>
<text x="134.6" y="109">41</text>
<text x="134.6" y="111.5">42</text>
<text x="134.6" y="114">43</text>
<text x="134.6" y="116.6">45</text>
<text x="134.6" y="119.1">46</text>
<text x="134.6" y="121.7">21</text>
<text x="134.6" y="124.2">22</text>
<text x="134.6" y="126.7">25</text>
<text x="134.6" y="129.3">26</text>
<text x="134.6" y="131.8">27</text>
<text x="134.6" y="134.4">28</text>
<text x="54.5" y="138.2">1</text>
<text x="54.5" y="140.7">2</text>
<text x="54.5" y="143.3">3</text>
<text x="152.1" y="142.3" transform="rotate(-90 152.1 142.3)">23</text>
<text x="154.7" y="141.7" transform="rotate(-90 154.7 141.7)">8</text>
<text x="54.5" y="145.8">4</text>
</g>
<text font-size="1.8" fill="#009600" x="36.8" y="63.2">5V</text>
</svg>
